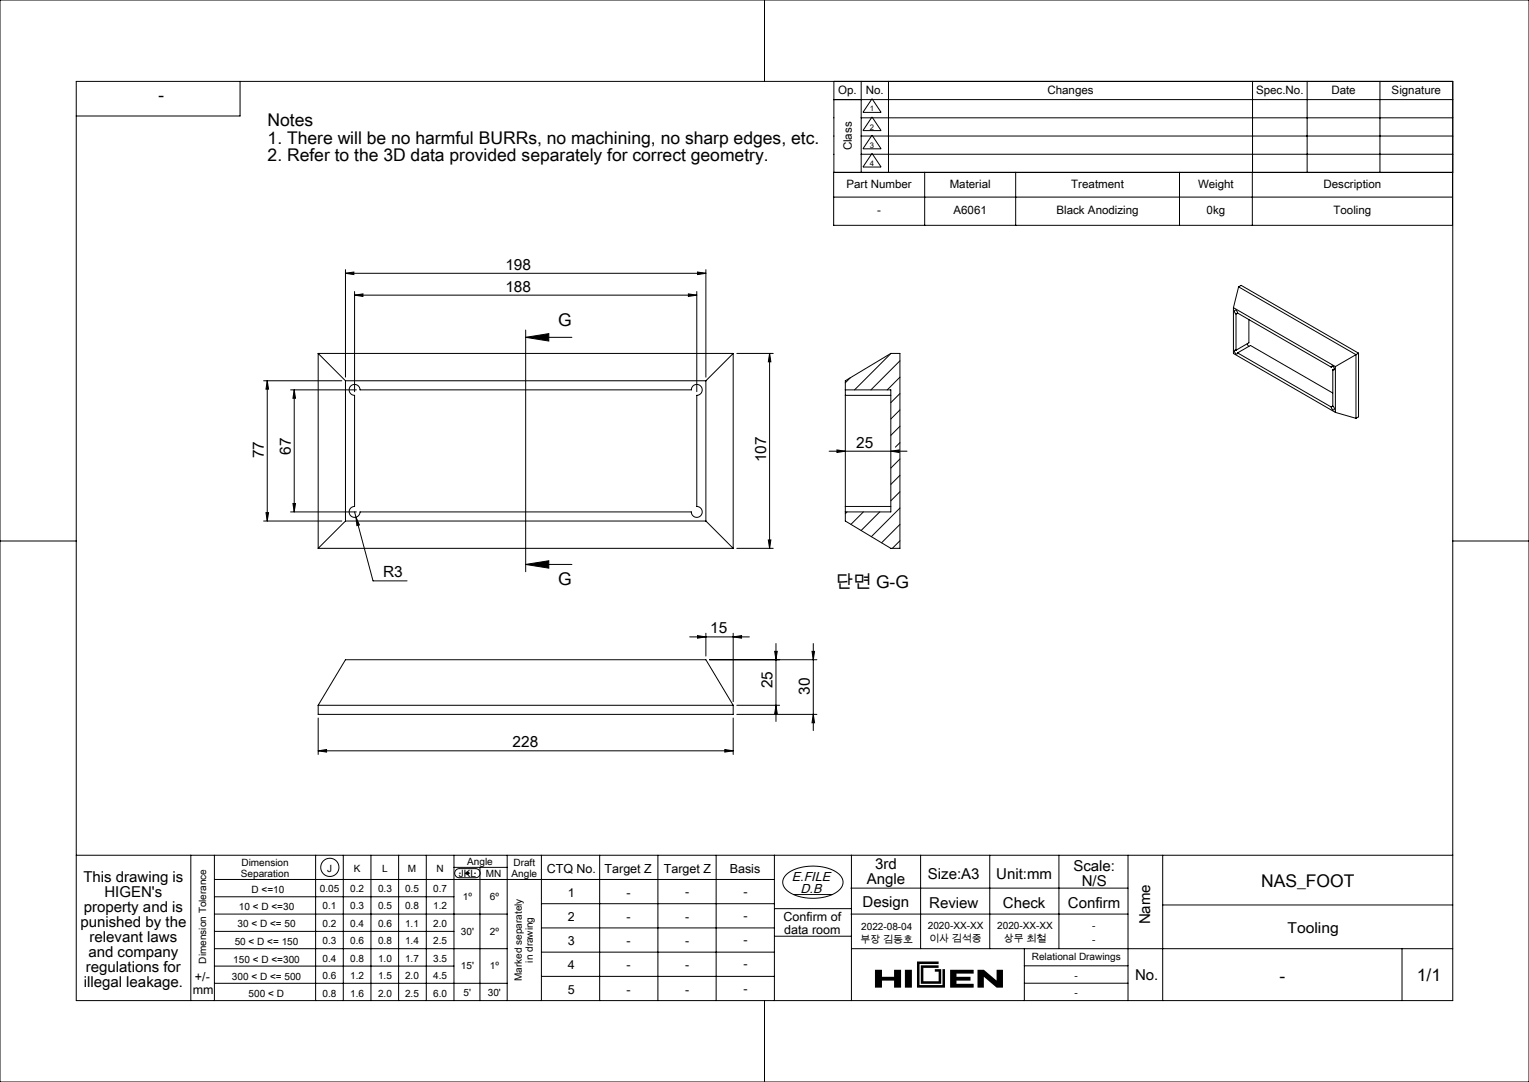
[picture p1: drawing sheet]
<svg xmlns="http://www.w3.org/2000/svg" width="420mm" height="297mm" viewBox="0 0 420 297" stroke-linecap="round" stroke-linejoin="round" font-family="sans-serif">
<g fill="none" stroke="#000" stroke-width=".27">
<path d="M0 0h420v297h-420zM210 0v22.3M20.9 22.3h378.2v252.4h-378.2zM65.9 22.3v9.5h-45M229.1 22.3v25M229.1 27.3h170M236.6 22.3v25M236.6 32.3h162.5M236.6 37.3h162.5M239.5 27.1l2.5 3.8h-5zM239.5 32.1l2.5 3.8h-5zM239.5 37.1l2.5 3.8h-5z"/>
<path d="M244.1 22.3v25M344.1 22.3v25M359.1 22.3v25M379.1 22.3v25M229 54.1h170M236.6 42.3h162.5M239.5 42.1l2.5 3.8h-5zM254 47.3v14.5M279 47.3v14.5M324 47.3v14.5M344 47.3v14.5M399 47.3v14.5h-170v-14.5h170.1"/>
<path d="M94.9 75l2.3-.3v.7zM94.9 74v29.5M94.9 75h99M191.6 74.7l2.3 .3-2.3 .4zM193.9 74v29.5M340.2 78.7l-1.4 5.8M340.2 78.7l32.3 18.7M340.2 78.7l.7-.4 32.3 18.6M87.4 97v53.5M87.4 97h114M87.4 97l7.5 7.5M97.4 81l2.3-.3v.7z"/>
<path d="M97.4 80v27.5M97.4 81h94M144.4 92.6l6.3-1v2zM144.4 90.6v66.3M144.4 92.6h12.7M189.1 80.7l2.3 .3-2.3 .4zM191.4 80v27.5M201.4 97v53.5M201.4 97l-7.5 7.5M202.4 97h10M211.4 97l.3 2.3h-.7zM211.4 97v53.5"/>
<path d="M244.7 97l-10 10M247.2 99l-8 8M338.8 84.5l28 16.1M338.8 84.5v12.5l28 16.2M339.5 96.1a.39 .39 0 0 0-.5 .3 .39 .39 0 0 0 .3 .5 .34 .34 0 0 0 .3 .3 .34 .34 0 0 0 .3-.3M339.5 86.2v9.9M339.9 85.9l-.1-.4a.41 .41 0 0 0-.6-.3 .41 .41 0 0 0 0 .7l.3 .3M339.9 85.9l25.8 14.9M339.9 96.9l25.8 14.8M339.9 96.9l3.6-2.1 22.6 13.1M339.9 85.9l-.4 .3M342.6 94.3l.5 .8"/>
<path d="M343.1 87.7v6.4l-3.6 2M372.5 97.4l-5.7 3.2M372.5 97.4v17.4M373.2 96.9l-.7 .5M373.2 96.9v17.5l-.7 .4M72.4 104.5h21.5M73.4 104.5l.4 2.3h-.7zM73.4 104.5v38.5M79.8 107h18.1M80.8 107v33.5M80.8 107l.4 2.3h-.7zM94.9 104.5v38.5"/>
<path d="M94.9 104.5h99M96.2 106.1a1.5 1.5 0 0 1 1.7-.5 1.5 1.5 0 0 1 1 1.4h91a1.5 1.5 0 0 1 1.5-1.5 1.5 1.5 0 0 1 1.5 1.5 1.5 1.5 0 0 1-1.5 1.5v30.5a1.5 1.5 0 0 1 1.5 1.5 1.5 1.5 0 0 1-1.5 1.5 1.5 1.5 0 0 1-1.5-1.5h-91a1.5 1.5 0 0 1-1.5 1.5 1.5 1.5 0 0 1-1.5-1.5 1.5 1.5 0 0 1 1.5-1.5v-30.5a1.5 1.5 0 0 1-1.3-.8 1.5 1.5 0 0 1 .1-1.6zM193.9 104.5v38.5M232.2 107v1.5M232.2 107v-2.5l12.5-7.5h2.5v53.5h-2.5l-12.5-7.5v-2.5M232.2 107h12.5v33.5h-12.5M232.2 108.5v30.5M232.2 108.5h12.5M233.6 103.7l-1.4 1.4M247.2 103.5l-3.5 3.5M247.2 108l-2.5 2.5M247.2 112.5l-2.5 2.5"/>
<path d="M247.2 117l-2.5 2.5M365.7 100.8a.39 .39 0 0 1 .4-.3 .39 .39 0 0 1 .3 .4 .34 .34 0 0 1 .1 .5 .34 .34 0 0 1-.4 .1M366.1 111.5l.3 .3a.41 .41 0 0 1 0 .7 .41 .41 0 0 1-.6-.4l-.1-.4M366.1 101.5v10M366.1 100.5l-.4 .3M366.1 111.5l-.4 .2M366.5 101.3l-.4 .2M366.8 100.6v12.6M366.8 113.2l5.7 1.6M80.5 138.2h.7l-.4 2.3zM227.7 123.9h21.4M229.9 123.5l2.3 .4-2.3 .3z"/>
<path d="M232.2 139v1.5M232.2 139h12.5M244.7 123.9l2.3-.4v.7zM247.2 121.5l-1.3 1.3M247.2 126l-2.5 2.5M247.2 130.5l-2.5 2.5M247.2 135l-2.5 2.5M247.2 139.5l-7.8 7.8M0 148.5h20.9M72.4 143h21.5M73.1 140.7h.7l-.4 2.3zM79.8 140.5h18.1"/>
<path d="M87.4 150.5h114M94.9 143h99M94.9 143l-7.5 7.5M97.4 140.5l5.1 18.9h9.3M97.8 142l.9 2.1-.7 .2zM144.4 154.9l6.3-1v2.1zM144.4 154.9h12.7M193.9 143l7.5 7.5M202.4 150.5h10M211 148.2h.7l-.3 2.3zM232.7 140.5l-.5 .5M237.2 140.5l-3.5 3.4"/>
<path d="M241.7 140.5l-5.2 5.1M247.2 143.9l-5 5.1M247.2 148.4l-2.1 2.1M399.1 148.5h20.9M189.4 174.8h16.4M191.6 174.5l2.3 .3-2.3 .4zM193.9 173.8v6.3M201.4 174.8l2.3-.3v.7zM201.4 173.8v18.8M212.8 178.8h.7l-.4 2.3zM213.1 176.6v21.4M223 178.8h.7l-.3 2.3z"/>
<path d="M223.4 176.6v23.9M87.4 197.1v10M87.4 193.6v2.5h114v-2.5M87.4 193.6l7.5-12.5h99l7.5 12.5M87.4 193.6h114M194.9 181.1h29.5M201.4 197.1v10M202.4 196.1h22M202.4 193.6h11.7M213.1 193.6l.4 2.3h-.7zM223.4 196.1l.3 2.3h-.7zM87.4 206.1l2.3-.4v.7z"/>
<path d="M87.4 206.1h114M199.1 205.7l2.3 .4-2.3 .3zM20.9 234.8h378.2M52.4 234.8v39.9M58.9 234.8v39.9M86.7 234.8v39.9M94.3 234.8v39.9M101.9 234.8v39.9M109.5 234.8v39.9M117.1 234.8v39.9M124.7 234.8v39.9M124.7 238.1h14.6"/>
<path d="M125.3 238.8l.7-.4h4.7a1.25 1.25 0 0 1 1.2 1.3 1.25 1.25 0 0 1-1.2 1.2h-4.5a1.25 1.25 0 0 1-1.2-.7 1.25 1.25 0 0 1 .3-1.4zM127.9 239.7h1M128 239.3l.8 .7M128.4 239.2v1M128.8 239.3l-.8 .7M131.8 238.1v36.6M139.3 234.8v39.9M148.7 234.8v39.9M164.7 234.8v39.9M180.7 234.8v39.9M196.7 234.8v39.9M212.7 234.8v39.9"/>
<path d="M233.9 234.8v39.9M252.9 234.8v25.6M271.9 234.8v25.6M290.9 234.8v25.6M309.9 234.8v39.9M319.4 234.8v39.9M58.9 241.4h153.8M58.9 250.9h80.4M58.9 246.2h65.8M58.9 255.7h65.8M148.7 248.1h64M148.7 254.7h64"/>
<path d="M212.7 249.4h21.2M212.7 257h21.2M215.9 240.2a12.6 12.6 0 0 1 11.6-1.8 4.9 4.9 0 0 1 4.1 3.8 4.8 4.8 0 0 1-4.1 3.8 12.9 12.9 0 0 1-11.4-1.6 2.72 2.72 0 0 1-.2-4.2zM218 245.5h10.6M233.7 243.8h76.2M233.8 250.9h76.1M319.4 248.4h79.7M58.9 260.4h80.4M58.9 269.9h80.4M58.9 265.2h65.8M148.7 261.4h64M148.7 268h64"/>
<path d="M210 274.7v22.3M233.9 260.4h165.2M281.3 265.1h28.6M281.4 269.9h28.5M281.4 260.4v14.3M385.1 260.4v14.3"/>
<circle cx="90.6" cy="238.1" r="2.5"/>
</g>
<path d="M126.2 239.7h4.5" fill="none" stroke="#000" stroke-width=".27" stroke-dasharray="15.2 1.3 1.3 1.3" stroke-dashoffset="14.9"/>
<path d="M240.3 266.2v4.9h2v-4.9zM242.3 268.1v1.1h3.3v-1.1zM245.6 266.2v4.9h1.9v-4.9zM248.6 266.2v4.9h1.9v-4.9zM251.9 263.9l.7 .7h5.2v-.7zM251.9 263.9v7.2l.7-.7v-5.8zM252.6 270.4l-.7 .7h7.7l-.7-.7zM258.9 266v4.4l.7 .7v-5.1zM261 266.2l1.7 1h4.8v-1zM261 266.2v4.9l1.7-1.1v-2.8zM261 271.1h6.5v-1.1h-4.8zM262.7 268.1v1.1h3.9v-1.1zM268.5 266.2v4.9h1.8v-4.9zM270.3 266.2v1.9l3.5 3v-1.9zM273.8 266.2v4.9h1.7v-4.9zM252.9 265l.7 .7h4.2v-.7zM252.9 265v5l.7-.7v-3.6zM252.9 270h5.6l-.7-.7h-4.2zM258.5 266l-.7 .7v2.6l.7 .7zM256.8 266v.7h1l.7-.7z" fill-rule="evenodd" fill="#000"/>
<g fill="#000">
<path d="M191.6 74.7l2.3 .3-2.3 .4zM94.9 75l2.3-.3v.7z"/>
<path d="M97.4 81l2.3-.3v.7zM189.1 80.7l2.3 .3-2.3 .4z"/>
<path d="M144.4 92.6l6.3-1v2zM144.4 154.9l6.3-1v2.1z"/>
<path d="M211.4 97l.3 2.3h-.7zM211 148.2h.7l-.3 2.3zM80.8 107l.4 2.3h-.7zM80.5 138.2h.7l-.4 2.3zM73.4 104.5l.4 2.3h-.7zM73.1 140.7h.7l-.4 2.3zM223 178.8h.7l-.3 2.3zM223.4 196.1l.3 2.3h-.7zM212.8 178.8h.7l-.4 2.3zM213.1 193.6l.4 2.3h-.7z"/>
<path d="M97.8 142l.2 2.3 .7-.2zM87.4 206.1l2.3-.4v.7zM199.1 205.7l2.3 .4-2.3 .3zM191.6 174.5l2.3 .3-2.3 .4zM201.4 174.8l2.3-.3v.7zM229.9 123.5l2.3 .4-2.3 .3zM244.7 123.9l2.3-.4v.7z"/>
</g>
<g font-size="4.8">
<text x="45.1" y="25.2" transform="rotate(-180 45.1 25.2)">-</text>
<text x="73.5" y="34.7">Notes</text>
<text x="73.5" y="39.5">1. There will be no harmful BURRs, no machining, no sharp edges, etc.</text>
<text x="73.5" y="44.3">2. Refer to the 3D data provided separately for correct geometry.</text>
<text x="153.3" y="89.5">G</text>
<text x="153.3" y="160.6">G</text>
<text x="229.7" y="161.3">단면 G-G</text>
<text x="346.4" y="243.4">NAS_FOOT</text>
<text x="351.5" y="269.4">-</text>
<text x="389.2" y="269.3">1/1</text>
</g>
<g font-size="4.2">
<text x="138.8" y="74.1">198</text>
<text x="138.8" y="80.1">188</text>
<text x="72.5" y="125.8" transform="rotate(-90 72.5 125.8)">77</text>
<text x="79.9" y="124.9" transform="rotate(-90 79.9 124.9)">67</text>
<text x="235.2" y="122.9">25</text>
<text x="210.4" y="126.9" transform="rotate(-90 210.4 126.9)">107</text>
<text x="105.2" y="158.5">R3</text>
<text x="195.1" y="173.9">15</text>
<text x="212.2" y="188.9" transform="rotate(-90 212.2 188.9)">25</text>
<text x="222.4" y="190.7" transform="rotate(-90 222.4 190.7)">30</text>
<text x="140.8" y="205.1">228</text>
</g>
<g font-size="4.1">
<text x="240.4" y="238.5">3rd</text>
<text x="294.8" y="239.1">Scale:</text>
<text x="22.9" y="242.2">This drawing is</text>
<text x="238.1" y="242.6">Angle</text>
<text x="254.9" y="241.3">Size:A3</text>
<text x="273.6" y="241.3">Unit:mm</text>
<text x="297.1" y="243.2">N/S</text>
<text x="23" y="250.4">property and is</text>
<text x="28.7" y="246.3">HIGEN's</text>
<text x="237" y="248.9">Design</text>
<text x="255.2" y="249.2">Review</text>
<text x="275.5" y="249.2">Check</text>
<text x="293.4" y="249.2">Confirm</text>
<text x="22.1" y="254.5">punished by the</text>
<text x="315.9" y="253.7" transform="rotate(-90 315.9 253.7)">Name</text>
<text x="353.7" y="256.1">Tooling</text>
<text x="24.3" y="262.7">and company</text>
<text x="24.6" y="258.6">relevant laws</text>
<text x="23.6" y="266.9">regulations for</text>
<text x="311.8" y="268.9">No.</text>
<text x="23" y="271">illegal leakage.</text>
</g>
<g font-size="3.6">
<text x="217.5" y="241.8">E.FILE</text>
<text x="219.9" y="245.3">D.B</text>
</g>
<g font-size="3.4">
<text x="150.2" y="239.7">CTQ No.</text>
<text x="166.1" y="239.7">Target Z</text>
<text x="182.3" y="239.7">Target Z</text>
<text x="200.5" y="239.7">Basis</text>
<text x="204.3" y="245.8">-</text>
<text x="156" y="246.1">1</text>
<text x="172.1" y="246.2">-</text>
<text x="188.2" y="246.1">-</text>
<text x="156" y="252.7">2</text>
<text x="172.1" y="252.8">-</text>
<text x="188.2" y="252.7">-</text>
<text x="204.3" y="252.5">-</text>
<text x="215.2" y="252.9">Confirm of</text>
<text x="215.4" y="256.4">data room</text>
<text x="156" y="259.4">3</text>
<text x="172.1" y="259.5">-</text>
<text x="188.2" y="259.4">-</text>
<text x="204.3" y="259.1">-</text>
<text x="53.5" y="269.2">+/-</text>
<text x="156" y="266">4</text>
<text x="172.1" y="266.1">-</text>
<text x="188.2" y="265.9">-</text>
<text x="204.3" y="265.7">-</text>
<text x="53" y="272.7">mm</text>
<text x="156" y="272.8">5</text>
<text x="172.1" y="272.9">-</text>
<text x="188.2" y="272.7">-</text>
<text x="204.3" y="272.5">-</text>
</g>
<g font-size="3.2">
<text x="230.2" y="25.7">Op.</text>
<text x="237.8" y="25.7">No.</text>
<text x="287.7" y="25.7">Changes</text>
<text x="345" y="25.7">Spec.No.</text>
<text x="365.7" y="25.7">Date</text>
<text x="382.3" y="25.7">Signature</text>
<text x="234" y="41.3" transform="rotate(-90 234 41.3)">Class</text>
<text x="232.5" y="51.6">Part Number</text>
<text x="260.9" y="51.6">Material</text>
<text x="294.3" y="51.6">Treatment</text>
<text x="329.1" y="51.6">Weight</text>
<text x="363.6" y="51.6">Description</text>
<text x="241" y="58.8">-</text>
<text x="261.9" y="58.8">A6061</text>
<text x="290.2" y="58.9">Black Anodizing</text>
<text x="331.5" y="58.8">0kg</text>
<text x="366.3" y="58.9">Tooling</text>
</g>
<g font-size="2.7">
<text x="66.3" y="237.8">Dimension</text>
<text x="89.8" y="239.3">J</text>
<text x="97.2" y="239.3">K</text>
<text x="105" y="239.3">L</text>
<text x="112" y="239.3">M</text>
<text x="119.9" y="239.3">N</text>
<text x="128.3" y="237.5">Angle</text>
<text x="141.1" y="237.8">Draft</text>
<text x="66.2" y="240.8">Separation</text>
<text x="69.1" y="245">D &lt;=10</text>
<text x="87.9" y="244.9">0.05</text>
<text x="96.2" y="244.9">0.2</text>
<text x="103.9" y="244.9">0.3</text>
<text x="111.3" y="244.9">0.5</text>
<text x="119" y="244.9">0.7</text>
<text x="126" y="240.8">JKL</text>
<text x="133.5" y="240.8">MN</text>
<text x="140.5" y="240.8">Angle</text>
<text x="65.6" y="249.7">10 &lt; D &lt;=30</text>
<text x="88.6" y="249.6">0.1</text>
<text x="96.2" y="249.6">0.3</text>
<text x="103.9" y="249.6">0.5</text>
<text x="111.3" y="249.6">0.8</text>
<text x="119" y="249.6">1.2</text>
<text x="127.2" y="247">1º</text>
<text x="134.6" y="247">6º</text>
<text x="65.2" y="254.5">30 &lt; D &lt;= 50</text>
<text x="88.6" y="254.3">0.2</text>
<text x="96.2" y="254.3">0.4</text>
<text x="103.9" y="254.3">0.6</text>
<text x="111.3" y="254.3">1.1</text>
<text x="119" y="254.3">2.0</text>
<text x="126.6" y="256.6">30'</text>
<text x="134.6" y="256.6">2º</text>
<text x="236.6" y="255.3">2022-08-04</text>
<text x="254.9" y="255.1">2020-XX-XX</text>
<text x="273.9" y="255.1">2020-XX-XX</text>
<text x="300" y="255.1">-</text>
<text x="64.5" y="259.4">50 &lt; D &lt;= 150</text>
<text x="88.6" y="259.3">0.3</text>
<text x="96.2" y="259.3">0.6</text>
<text x="103.9" y="259.3">0.8</text>
<text x="111.3" y="259.3">1.4</text>
<text x="119" y="259.2">2.5</text>
<text x="236.4" y="258.9">부장 김동호</text>
<text x="255.2" y="258.7">이사 김석중</text>
<text x="275.7" y="258.7">상무 최철</text>
<text x="283.4" y="263.6">Relational Drawings</text>
<text x="300" y="258.7">-</text>
<text x="56.7" y="264.5" transform="rotate(-90 56.7 264.5)">Dimension Tolerance</text>
<text x="63.7" y="268.9">300 &lt; D &lt;= 500</text>
<text x="64.1" y="264.2">150 &lt; D &lt;=300</text>
<text x="88.6" y="264.1">0.4</text>
<text x="88.6" y="268.8">0.6</text>
<text x="96.2" y="264.1">0.8</text>
<text x="96.2" y="268.8">1.2</text>
<text x="103.9" y="264.1">1.0</text>
<text x="103.9" y="268.8">1.5</text>
<text x="111.3" y="264.1">1.7</text>
<text x="111.3" y="268.8">2.0</text>
<text x="119" y="264.1">3.5</text>
<text x="119" y="268.8">4.5</text>
<text x="126.6" y="265.9">15'</text>
<text x="134.6" y="265.9">1º</text>
<text x="143.4" y="269.3" transform="rotate(-90 143.4 269.3)">Marked separately</text>
<text x="146.4" y="264.2" transform="rotate(-90 146.4 264.2)">in drawing</text>
<text x="295.2" y="268.7">-</text>
<text x="68.3" y="273.7">500 &lt; D</text>
<text x="88.6" y="273.6">0.8</text>
<text x="96.2" y="273.6">1.6</text>
<text x="103.9" y="273.6">2.0</text>
<text x="111.3" y="273.6">2.5</text>
<text x="119" y="273.5">6.0</text>
<text x="127.4" y="273.5">5'</text>
<text x="134" y="273.5">30'</text>
<text x="295.2" y="273.5">-</text>
</g>
<g font-size="2.1">
<text x="238.9" y="30.6">1</text>
<text x="238.9" y="35.6">2</text>
<text x="238.9" y="40.6">3</text>
<text x="238.9" y="45.6">4</text>
</g>
</svg>
